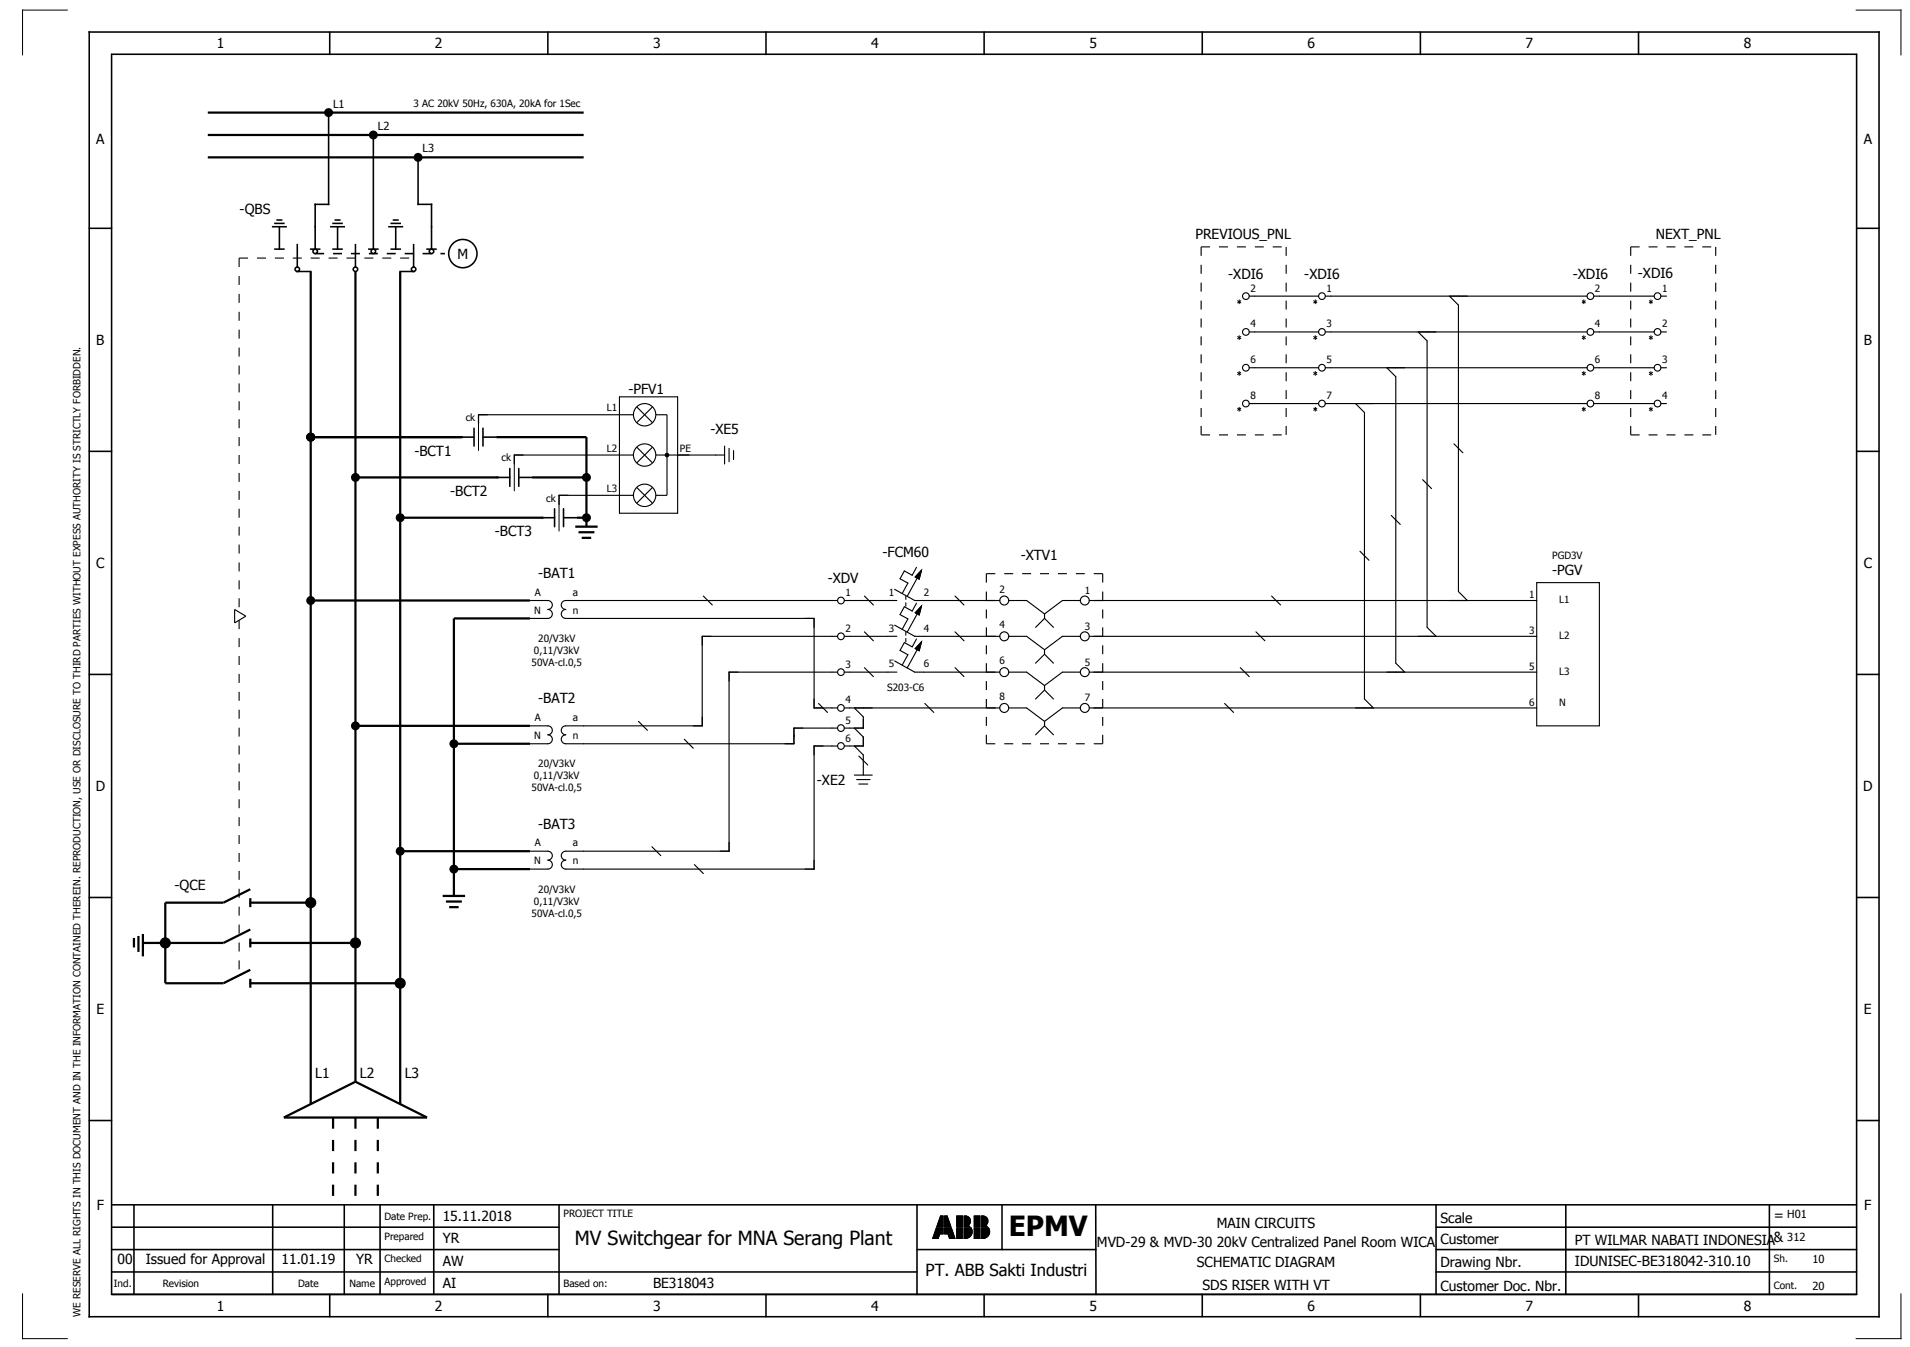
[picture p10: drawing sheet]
<svg xmlns="http://www.w3.org/2000/svg" width="427mm" height="301mm" viewBox="0 0 427 301" stroke-linecap="round" stroke-linejoin="round" font-family="sans-serif">
<g fill="none" stroke="#000" stroke-width=".35">
<path d="M19.9 7.2h400v287h-400zM24.9 12.1h390v277.1h-390zM73.7 7.2v5M122.4 7.2v5M171.2 7.2v5M219.9 7.2v5M268.7 7.2v5M317.4 7.2v5M366.2 7.2v5M73.4 25.2v20.5h-3v10M83.4 30.2v25.5M93.4 35.2v10.5h3v10"/>
<path d="M19.9 51h5M60.9 50.7h3M61.4 55.7h2M61.4 49.9h2M61.9 49.2h1M62.4 50.7v5M66.4 54.7v5M69.4 55.7h2M73.9 50.7h3M74.4 55.7h2M74.4 49.9h2M74.9 49.2h1"/>
<path d="M75.4 50.7v5M79.4 54.7v5M82.4 55.7h2M86.9 50.7h3M87.4 55.7h2M87.4 49.9h2M87.9 49.2h1M88.4 50.7v5M92.4 54.7v5M95.4 55.7h2M414.9 51h5M66.4 60.7h3"/>
<path d="M89.4 60.7h3M102.9 97.7h3M105.9 95.7v4M107.9 95.7v4M107.9 97.7h3M19.9 100.8h5M110.9 106.7h3M113.9 104.7v4M115.9 104.7v4M115.9 106.7h3M120.9 115.7h3M123.9 113.7v4"/>
<path d="M125.9 113.7v4M125.9 115.7h3M414.9 100.8h5M19.9 150.7h5M414.9 150.7h5M19.9 200.5h5M414.9 200.5h5M19.9 250.3h5M414.9 250.3h5M24.9 279.2h100M24.9 269.2h390M24.9 274.2h100"/>
<path d="M29.9 269.2v20M60.9 269.2v20M76.9 269.2v20M84.9 269.2v20M96.9 269.2v20M124.9 269.2v20M204.9 279.2h40M204.9 269.2v20M223.9 269.2v10M244.9 269.2v20M320.9 279.2h94M320.9 269.2v20"/>
<path d="M320.9 274.2h94M349.9 269.2v20M395.4 269.2v20M24.9 289.2h390M24.9 284.2h180M73.7 289.2v5M122.4 289.2v5M171.2 289.2v5M219.9 289.2v5M268.7 289.2v5M317.4 289.2v5M320.9 284.2h94"/>
<path d="M366.2 289.2v5"/>
<circle cx="70.4" cy="56.2" r=".5"/>
<circle cx="83.4" cy="56.2" r=".5"/>
<circle cx="96.4" cy="56.2" r=".5"/>
<circle cx="103.4" cy="56.7" r="3.2"/>
<circle cx="66.4" cy="60.2" r=".5"/>
<circle cx="79.4" cy="60.2" r=".5"/>
<circle cx="92.4" cy="60.2" r=".5"/>
</g>
<g fill="none" stroke="#000" stroke-width=".22">
<path d="M15 2.3h-10v10M414.8 2.3h10v10M276.5 67.1l.9 .6M276.5 75.1l.9 .6M277 67v.8M277 75v.8M277.4 67.1l-.9 .6M277.4 75.1l-.9 .6M293.5 67.1l.9 .6M293.5 75.1l.9 .6M294 67v.8M294 75v.8"/>
<path d="M294.4 67.1l-.9 .6M294.4 75.1l-.9 .6M353.5 67.1l.9 .6M353.5 75.1l.9 .6M354 67v.8M354 75v.8M354.4 67.1l-.9 .6M354.4 75.1l-.9 .6M368.5 67.1l.9 .6M368.5 75.1l.9 .6M369 67v.8M369 75v.8"/>
<path d="M369.4 67.1l-.9 .6M369.4 75.1l-.9 .6M106.9 94.7v6M276.5 83.1l.9 .6M276.5 91.1l.9 .6M277 83v.8M277 91v.8M277.4 83.1l-.9 .6M277.4 91.1l-.9 .6M293.5 83.1l.9 .6M293.5 91.1l.9 .6M294 83v.8"/>
<path d="M294 91v.8M294.4 83.1l-.9 .6M294.4 91.1l-.9 .6M353.5 83.1l.9 .6M353.5 91.1l.9 .6M354 83v.8M354 91v.8M354.4 83.1l-.9 .6M354.4 91.1l-.9 .6M368.5 91.1l.9 .6M368.5 83.1l.9 .6M369 83v.8"/>
<path d="M369 91v.8M369.4 91.1l-.9 .6M369.4 83.1l-.9 .6M114.9 103.7v6M124.9 112.7v6M208.5 276.5v.2M208.6 276.3v.4M208.6 276.1v.6M208.7 275.9v.8M208.8 275.6v1.1M208.9 275.4v1.3M209 275.2v1.5"/>
<path d="M209 275v1.7M209.1 274.7v2M209.2 274.5v2.2M209.3 274.3l-.9 2.4h1.3l.3-1M209.3 274.3h1.5v1.4h-.8M209.3 274.3v2.4M209.4 273.8v.2M209.4 274.3v2.4M209.5 273.6v.4M209.5 274.3v2.4M209.6 273.4v.6M209.6 274.3v2.4"/>
<path d="M209.7 273.2v.8M209.7 274.3v2.4M209.7 273v1M209.7 274.3v2.2M209.8 272.7v1.3M209.8 274.3v2M209.9 272.5v1.5M209.9 274.3v1.8M210 272.3v1.7M210 274.3v1.6M210 272.1v1.9M210 274.3v1.4"/>
<path d="M210.1 271.8v2.2M210.1 274.3v1.4M210.2 271.7h.6v2.3h-1.4zM210.2 271.7v2.3M210.2 274.3v1.4M210.3 271.7v2.3M210.3 274.3v1.4M210.4 271.7v2.3M210.4 274.3v1.4M210.5 271.7v2.3M210.5 274.3v1.4M210.6 271.7v2.3"/>
<path d="M210.6 274.3v1.4M210.7 271.7v2.3M210.7 274.3v1.4M210.8 271.7v2.3M210.8 274.3v1.4M211.1 271.7h.6l.8 2.3h-1.4zM211.1 271.7v2.3M211.1 274.3v1.4M211.2 271.7v2.3M211.2 274.3v1.4M211.3 271.7v2.3M211.3 274.3v1.4"/>
<path d="M211.4 271.7v2.3M211.4 274.3v1.4M211.5 271.7v2.3M211.5 274.3v1.4M211.6 271.7v2.3M211.6 274.3v1.4M211.7 271.7v2.3M211.7 274.3v1.4M211.8 271.9v2.1M211.8 274.3v1.4M211.8 275.7h-.7v-1.4h1.5l.8 2.4M211.8 275.7l.4 1h1.2"/>
<path d="M211.8 272.1v1.9M211.9 272.3v1.7M211.9 274.3v1.6M212 272.5v1.5M212 274.3v1.8M212.1 272.8v1.2M212.1 274.3v2M212.2 273v1M212.2 274.3v2.3M212.2 273.2v.8M212.2 274.3v2.4M212.3 273.4v.6"/>
<path d="M212.3 274.3v2.4M212.4 273.7v.3M212.4 274.3v2.4M212.5 273.9v.1M212.5 274.3v2.4M212.6 274.3v2.4M212.7 274.6v2.1M212.8 274.8v1.9M212.9 275v1.7M212.9 275.2v1.5M213 275.5v1.2M213.1 275.7v1"/>
<path d="M213.2 275.9v.8M213.3 276.1v.6M213.3 276.3v.4M213.4 276.6v.1M213.8 271.7h1.3v2.3h-1.3zM213.8 274.3h1.3v2.4h-1.3zM213.9 271.7v2.3M213.9 274.3v2.4M214 271.7v2.3M214 274.3v2.4M214.1 271.7v2.3M214.1 274.3v2.4"/>
<path d="M214.2 271.7v2.3M214.2 274.3v2.4M214.3 271.7v2.3M214.3 274.3v2.4M214.4 271.7v2.3M214.4 274.3v2.4M214.5 271.7v2.3M214.5 274.3v2.4M214.6 271.7v2.3M214.6 274.3v2.4M214.7 271.7v2.3M214.7 274.3v2.4"/>
<path d="M214.8 271.7v2.3M214.8 274.3v2.4M214.9 271.7v2.3M214.9 274.3v2.4M215 271.7v2.3M215 274.3v2.4M215.4 271.7a1.16 1.16 0 0 1 1.4 .6 1.16 1.16 0 0 1-.5 1.5l.5 .2h-1.4zM215.5 271.7v2.3M215.5 274.3v2.4M215.6 271.7v2.3M215.6 274.3v2.4M215.7 271.7v2.3"/>
<path d="M215.7 274.3v2.4M215.8 271.7v2.3M215.8 274.3v2.4M215.9 271.7v2.3M215.9 274.3v2.4M216 271.7v2.3M216 274.3v2.3M216.1 271.7v2.3M216.1 274.3v2.3M216.2 271.7v2.3M216.2 274.3v2.3M216.3 271.8v2.2"/>
<path d="M216.3 274.3v2.3M216.4 271.8v2.2M216.4 274.3v2.2M216.5 271.9v1.8M216.5 273.8v.2M216.5 274.3v2.2M216.5 271.9v1.7M216.5 273.9v.1M216.6 272v1.5M216.6 273.9v.1M216.6 274.3v2.1M216.7 272.1v1.4"/>
<path d="M216.7 274h.1M216.7 274.3v2.1M216.8 272.2v1.1M216.8 274.3v2M216.8 272.4v.8M216.8 274.3v1.9M216.9 274.3v1.8M217 274.3v1.7M217 274.3a1.5 1.5 0 0 1-1.2 2.4M217 274.3h-1.6v2.4h.4M217.1 274.4v1.5M217.2 274.5v1.3"/>
<path d="M217.2 274.8v.8M217.7 271.7h1.3v2.3h-1.3zM217.7 274.3h1.3v2.4h-1.3zM217.8 271.7v2.3M217.8 274.3v2.4M217.9 271.7v2.3M217.9 274.3v2.4M218 271.7v2.3M218 274.3v2.4M218.1 271.7v2.3M218.1 274.3v2.4M218.2 271.7v2.3"/>
<path d="M218.2 274.3v2.4M218.3 271.7v2.3M218.3 274.3v2.4M218.4 271.7v2.3M218.4 274.3v2.4M218.5 271.7v2.3M218.5 274.3v2.4M218.6 271.7v2.3M218.6 274.3v2.4M218.7 271.7v2.3M218.7 274.3v2.4M218.8 271.7v2.3"/>
<path d="M218.8 274.3v2.4M218.9 271.7v2.3M218.9 274.3v2.4M219 271.7v2.3M219 274.3v2.4M219.3 274.3h1.6a1.53 1.53 0 0 1 0 1.7 1.53 1.53 0 0 1-1.6 .7zM219.3 271.7a1.16 1.16 0 0 1 1.4 .6 1.16 1.16 0 0 1-.5 1.5l.5 .2h-1.4zM219.4 271.7v2.3M219.4 274.3v2.4M219.5 271.7v2.3M219.5 274.3v2.4M219.6 271.7v2.3"/>
<path d="M219.6 274.3v2.4M219.7 271.7v2.3M219.7 274.3v2.4M219.8 271.7v2.3M219.8 274.3v2.4M219.9 271.7v2.3M219.9 274.3v2.3M220 271.7v2.3M220 274.3v2.3M220.1 271.7v2.3M220.1 274.3v2.3M220.2 271.8v2.2"/>
<path d="M220.2 274.3v2.3M220.3 271.8v2.2M220.3 274.3v2.2M220.4 271.9v1.8M220.4 273.8v.2M220.4 274.3v2.2M220.4 271.9v1.7M220.4 273.9v.1M220.5 272v1.5M220.5 273.9v.1M220.5 274.3v2.1M220.6 272.1v1.3"/>
<path d="M220.6 274h.1M220.6 274.3v2.1M220.7 272.2v1.1M220.7 274.3v2M220.8 272.4v.8M220.8 274.3v1.9M220.8 274.3v1.8M220.9 274.3v1.7M221 274.4v1.5M221.1 274.6v1.2M221.1 274.8v.7M5 289.1v10h10"/>
<path d="M424.8 289.1v10h-10"/>
</g>
<g fill="none" stroke="#000" stroke-width=".25">
<path d="M279.2 66.2h15.5M279.2 74.2h15.5M296.2 66.2h58.5M296.2 74.2h58.5M316.9 74.2l2 2v64l2 2M323.9 66.2l2 2v64l2 2M356.2 66.2h13.5M356.2 74.2h13.5M371.2 66.2h1.2M371.2 74.2h1.2M138.4 88.7h13v26h-13zM141.6 92.7h-34.7v2"/>
<path d="M142.3 99.9l3.5 3.5M142.3 90.9l3.5 3.5M145.8 99.9l-3.5 3.5M145.8 90.9l-3.5 3.5M146.6 92.7h2.5v18h-2.5M161.9 99.7v4M279.2 82.2h15.5M279.2 90.2h15.5M296.2 82.2h58.5M296.2 90.2h58.5M302.9 90.2l2 2v64l2 2M309.9 82.2l2 2v64l2 2"/>
<path d="M324.9 99.2l2 2M356.2 82.2h13.5M356.2 90.2h13.5M371.2 82.2h1.2M371.2 90.2h1.2M141.6 101.7h-26.7v2M141.6 110.7h-16.7v2M142.3 108.9l3.5 3.5M145.8 108.9l-3.5 3.5M148.7 101.5v.3M148.8 101.4v.5M148.9 101.3v.7"/>
<path d="M149 101.3v.7M149.1 101.3v.7M149.2 101.3v.7M149.3 101.3v.7M149.4 101.4v.5M149.4 101.5v.3M161.9 101.7h-15.3M162.9 100.2v3M163.9 100.7v2M310.9 115.2l2 2M317.9 107.2l2 2M52.4 136.2l2.5 1.5-2.5 1.5z"/>
<path d="M118.4 134.2h4a1 1 0 0 1 1 1 1 1 0 0 1-1 1 1 1 0 0 1 1 1 1 1 0 0 1-1 1h-4M157.2 133.2l2 2M187.2 134.2h-60.8a1 1 0 0 0-1 1 1 1 0 0 0 1 1 1 1 0 0 0-1 1 1 1 0 0 0 1 1h55.5v20h5.3M193.2 133.2l2 2M199.9 139.7l4.5 2.5h19M199.9 131.7l4.5 2.5h19M200.4 134.2h-11.7M202.4 133.2v.7M202.4 134.7v.7M204.8 126.8l-.9 1.7-1.8-1-1 1.8 1.8 1-1.3 2.3M204.8 134.8l-.9 1.7-1.8-1-1 1.8 1.8 1-1.3 2.3M205 129.1l-2.3 4.1"/>
<path d="M205 137.1l-2.3 4.1M205.9 127.4l-.5 2-.9-.5zM205.9 135.4l-.5 2-.9-.5zM213.4 133.2l2 2M225.4 134.2h4l4 3M233.4 138.2l2 2M233.4 138.2l-2 2M233.4 137.2v1M241.4 134.2h-4l-4 3M243.4 134.2h100M284.2 133.2l2 2M303.9 123.2l2 2"/>
<path d="M343.4 130.2h14v32h-14zM182.9 157.2l2 2M187.2 142.2h-30.3v20h-30.5a1 1 0 0 0-1 1 1 1 0 0 0 1 1 1 1 0 0 0-1 1 1 1 0 0 0 1 1h51v-3.5h9.8M187.2 150.2h-24.3v40h-36.5a1 1 0 0 0-1 1 1 1 0 0 0 1 1 1 1 0 0 0-1 1 1 1 0 0 0 1 1h55.5v-27.5h5.3M188.7 158.2h34.7M190.9 158.2l2 2v2.5h-4.2M193.2 149.2l2 2M193.2 141.2l2 2M199.9 147.7l4.5 2.5M200.4 142.2h-11.7M200.4 150.2h-11.7M202.4 141.2v.7"/>
<path d="M202.4 142.7v.7M204.4 150.2h19M204.8 142.8l-.9 1.7-1.8-1-1 1.8 1.8 1-1.3 2.3M205 145.1l-2.3 4.1M205.9 143.4l-.5 2-.9-.5zM206.7 157.2l2 2M213.4 149.2l2 2M213.4 141.2l2 2M225.4 158.2h4l4 3M225.4 142.2h4l4 3M225.4 150.2h4l4 3M233.4 145.2v1"/>
<path d="M233.4 153.2v1M233.4 146.2l2 2M233.4 146.2l-2 2M233.4 154.2l2 2M233.4 154.2l-2 2M241.4 158.2h-4l-4 3M241.4 142.2h-4l-4 3M241.4 150.2h-4l-4 3M243.4 158.2h100M243.4 142.2h100M243.4 150.2h100M273.7 157.2l2 2"/>
<path d="M277.2 149.2l2 2M280.7 141.2l2 2M118.4 162.2h4a1 1 0 0 1 1 1 1 1 0 0 1-1 1 1 1 0 0 1 1 1 1 1 0 0 1-1 1h-4M142.7 161.2l2 2M152.9 165.2l2 2M190.9 162.7l2 2v2h-4.2M190.9 166.7l2 2v4.5M190.9 173.2h4M191.4 174.2h3M191.9 175.2h2M191.9 168.9l2 2M233.4 161.2v1"/>
<path d="M233.4 162.2l2 2M233.4 162.2l-2 2M118.4 190.2h4a1 1 0 0 1 1 1 1 1 0 0 1-1 1 1 1 0 0 1 1 1 1 1 0 0 1-1 1h-4M145.7 189.2l2 2M155.2 193.2l2 2"/>
<circle cx="278.4" cy="66.2" r=".75"/>
<circle cx="278.4" cy="74.2" r=".75"/>
<circle cx="295.4" cy="66.2" r=".75"/>
<circle cx="295.4" cy="74.2" r=".75"/>
<circle cx="355.4" cy="66.2" r=".75"/>
<circle cx="355.4" cy="74.2" r=".75"/>
<circle cx="370.4" cy="66.2" r=".75"/>
<circle cx="370.4" cy="74.2" r=".75"/>
<circle cx="144.1" cy="92.7" r="2.5"/>
<circle cx="278.4" cy="82.2" r=".75"/>
<circle cx="278.4" cy="90.2" r=".75"/>
<circle cx="295.4" cy="82.2" r=".75"/>
<circle cx="295.4" cy="90.2" r=".75"/>
<circle cx="355.4" cy="82.2" r=".75"/>
<circle cx="355.4" cy="90.2" r=".75"/>
<circle cx="370.4" cy="82.2" r=".75"/>
<circle cx="370.4" cy="90.2" r=".75"/>
<circle cx="144.1" cy="110.7" r="2.5"/>
<circle cx="144.1" cy="101.7" r="2.5"/>
<circle cx="149.1" cy="101.7" r=".38"/>
<circle cx="187.9" cy="134.2" r=".75"/>
<circle cx="224.4" cy="134.2" r="1"/>
<circle cx="242.4" cy="134.2" r="1"/>
<circle cx="187.9" cy="142.2" r=".75"/>
<circle cx="187.9" cy="158.2" r=".75"/>
<circle cx="187.9" cy="150.2" r=".75"/>
<circle cx="224.4" cy="158.2" r="1"/>
<circle cx="224.4" cy="142.2" r="1"/>
<circle cx="224.4" cy="150.2" r="1"/>
<circle cx="242.4" cy="158.2" r="1"/>
<circle cx="242.4" cy="142.2" r="1"/>
<circle cx="242.4" cy="150.2" r="1"/>
<circle cx="187.9" cy="166.7" r=".75"/>
<circle cx="187.9" cy="162.7" r=".75"/>
</g>
<g fill="none" stroke="#000" stroke-width=".5">
<path d="M46.4 25.2h84M46.4 30.2h84M46.4 35.2h84M69.4 60.7v186M79.4 60.7v181M89.4 60.7v186M69.4 97.7h34M110.9 97.7h20.2v20M89.4 115.7h32M111.4 106.7h-32M118.9 106.7h12.2M128.6 117.7h5"/>
<path d="M128.9 115.7h2.2M129.3 118.9h3.5M69.4 134.2h49M118.4 138.2h-17v62M130 120.2h2.1M79.4 162.2h39M101.4 166.2h17M55.9 198.7l-6 3h-13v18h13l6-3M89.4 190.2h29M101.4 194.2h17M29.9 209.5v2.2M30.9 209.1v3.6"/>
<path d="M31.9 208.7v5M55.9 207.7l-6 3h-18M55.9 210.7h23.5M55.9 219.7h33.5M55.9 200.7v2M55.9 209.7v2M55.9 218.7v2M55.9 201.7h13.5M98.9 200.2h5M99.7 201.4h3.5M100.4 202.7h2.1M63.4 249.7l16-8 16 8z"/>
</g>
<g fill="#000">
<circle cx="73.4" cy="25.2" r="1"/>
<circle cx="83.4" cy="30.2" r="1"/>
<circle cx="93.4" cy="35.2" r="1"/>
<circle cx="69.4" cy="97.7" r=".79"/>
<circle cx="69.4" cy="97.7" r="1"/>
<circle cx="79.4" cy="106.7" r="1"/>
<circle cx="79.4" cy="106.7" r=".79"/>
<circle cx="89.4" cy="115.7" r="1"/>
<circle cx="131.1" cy="106.7" r="1"/>
<circle cx="131.1" cy="115.7" r="1"/>
<circle cx="69.4" cy="134.2" r="1"/>
<circle cx="79.4" cy="162.2" r="1"/>
<circle cx="101.4" cy="166.2" r="1"/>
<circle cx="89.4" cy="190.2" r="1"/>
<circle cx="101.4" cy="194.2" r="1"/>
<circle cx="36.9" cy="210.7" r="1.25"/>
<circle cx="69.4" cy="201.7" r="1.25"/>
<circle cx="79.4" cy="210.7" r="1.25"/>
<circle cx="89.4" cy="219.7" r="1.25"/>
</g>
<g fill="none" stroke="#000" stroke-width=".25" stroke-dasharray="2 2" stroke-linecap="butt">
<path d="M53.4 57.7h39M53.4 57.7v79.1M268.4 55.2h19M268.4 55.2v42M287.4 55.2v42M364.4 55.2h19M364.4 55.2v42M383.4 55.2v42M268.4 97.2h19M364.4 97.2h19M53.4 138.6v79.6M220.4 128.2h26"/>
<path d="M220.4 128.2v38M246.4 128.2v38M220.4 166.2h26"/>
</g>
<path d="M70.4 56.7h29" fill="none" stroke="#000" stroke-width=".35" stroke-dasharray="2 2" stroke-linecap="butt"/>
<path d="M74.4 249.7v19M79.4 249.7v19M84.4 249.7v19" fill="none" stroke="#000" stroke-width=".5" stroke-dasharray="2.5 2.5" stroke-linecap="butt"/>
<path d="M205.9 135.4l-.5 2-.9-.5zM205.9 127.4l-.5 2-.9-.5zM205.9 143.4l-.5 2-.9-.5z" fill="#000" stroke="#000" stroke-width=".22"/>
<text font-size="6.2" x="225.4" y="276.2">EPMV</text>
<text font-size="4.3" x="128.5" y="278.2">MV Switchgear for MNA Serang Plant</text>
<text font-size="3.7" x="206.9" y="285.1">PT. ABB Sakti Industri</text>
<g font-size="3.1">
<text x="48.5" y="10.8">1</text>
<text x="97.2" y="10.8">2</text>
<text x="146" y="10.8">3</text>
<text x="194.7" y="10.8">4</text>
<text x="243.5" y="10.8">5</text>
<text x="292.2" y="10.8">6</text>
<text x="341" y="10.8">7</text>
<text x="389.7" y="10.8">8</text>
<text x="21.5" y="32.2">A</text>
<text x="416.5" y="32.2">A</text>
<text x="53.6" y="47.8">-QBS</text>
<text x="267.2" y="53.4">PREVIOUS_PNL</text>
<text x="370.1" y="53.4">NEXT_PNL</text>
<text x="102.2" y="57.8">M</text>
<text x="274.5" y="62.2">-XDI6</text>
<text x="291.5" y="62.2">-XDI6</text>
<text x="351.5" y="62.2">-XDI6</text>
<text x="366.1" y="62.1">-XDI6</text>
<text x="21.5" y="77">B</text>
<text x="416.5" y="77">B</text>
<text x="140.4" y="88">-PFV1</text>
<text x="92.6" y="101.8">-BCT1</text>
<text x="158.8" y="97">-XE5</text>
<text x="100.6" y="110.8">-BCT2</text>
<text x="110.6" y="119.8">-BCT3</text>
<text x="197.2" y="124.5">-FCM60</text>
<text x="228.1" y="125.2">-XTV1</text>
<text x="21.5" y="126.9">C</text>
<text x="120.3" y="129.2">-BAT1</text>
<text x="185" y="130.2">-XDV</text>
<text x="346.9" y="128.4">-PGV</text>
<text x="416.5" y="126.9">C</text>
<text x="120.3" y="157.2">-BAT2</text>
<text x="21.4" y="176.7">D</text>
<text x="182.6" y="175.3">-XE2</text>
<text x="416.4" y="176.7">D</text>
<text x="120.3" y="185.2">-BAT3</text>
<text x="39" y="198.8">-QCE</text>
<text x="21.6" y="226.5">E</text>
<text x="416.6" y="226.5">E</text>
<text x="70.4" y="240.8">L1</text>
<text x="80.4" y="240.8">L2</text>
<text x="90.4" y="240.8">L3</text>
<text x="21.6" y="270.4">F</text>
<text x="98.9" y="272.8">15.11.2018</text>
<text x="271.9" y="274.2">MAIN CIRCUITS</text>
<text x="321.9" y="273.2">Scale</text>
<text x="396.4" y="272.5">=</text>
<text x="416.6" y="270.4">F</text>
<text x="98.9" y="277.8">YR</text>
<text x="245.2" y="278.6">MVD-29 &amp; MVD-30 20kV Centralized Panel Room WICA</text>
<text x="321.9" y="277.9">Customer</text>
<text x="351.9" y="278.1">PT WILMAR NABATI INDONESIA&amp;</text>
<text x="26.2" y="282.3">00</text>
<text x="32.6" y="282.3">Issued for Approval</text>
<text x="62.9" y="282.3">11.01.19</text>
<text x="79.6" y="282.3">YR</text>
<text x="98.9" y="282.8">AW</text>
<text x="98.9" y="287.8">AI</text>
<text x="145.9" y="287.8">BE318043</text>
<text x="267.5" y="283.2">SCHEMATIC DIAGRAM</text>
<text x="321.9" y="283.2">Drawing Nbr.</text>
<text x="352" y="282.8">IDUNISEC-BE318042-310.10</text>
<text x="48.5" y="292.8">1</text>
<text x="97.2" y="292.8">2</text>
<text x="146" y="292.8">3</text>
<text x="194.7" y="292.8">4</text>
<text x="243.5" y="292.8">5</text>
<text x="268.7" y="288.1">SDS RISER WITH VT</text>
<text x="292.2" y="292.8">6</text>
<text x="321.9" y="288.4">Customer Doc. Nbr.</text>
<text x="341" y="292.8">7</text>
<text x="389.7" y="292.8">8</text>
</g>
<g font-size="2.5">
<text x="74.4" y="24.1">L1</text>
<text x="84.4" y="29.1">L2</text>
<text x="94.4" y="34.1">L3</text>
<text x="399.4" y="272.2">H01</text>
<text x="399.4" y="277.2">312</text>
<text x="405.1" y="282.2">10</text>
<text x="405.1" y="288.1">20</text>
</g>
<g font-size="2.2">
<text x="92.4" y="24">3 AC 20kV 50Hz, 630A, 20kA for 1Sec</text>
<text x="279.4" y="65.2">2</text>
<text x="296.4" y="65.2">1</text>
<text x="356.4" y="65.2">2</text>
<text x="371.4" y="65.2">1</text>
<text x="279.4" y="73.2">4</text>
<text x="296.4" y="73.2">3</text>
<text x="356.4" y="73.2">4</text>
<text x="371.4" y="73.2">2</text>
<text x="279.4" y="81.2">6</text>
<text x="296.4" y="81.2">5</text>
<text x="356.4" y="81.2">6</text>
<text x="371.4" y="81.2">3</text>
<text x="279.4" y="89.2">8</text>
<text x="296.4" y="89.2">7</text>
<text x="356.4" y="89.2">8</text>
<text x="371.4" y="89.2">4</text>
<text x="104.1" y="94.1">ck</text>
<text x="135.6" y="91.9">L1</text>
<text x="135.6" y="100.9">L2</text>
<text x="151.9" y="100.9">PE</text>
<text x="112.1" y="103.1">ck</text>
<text x="122.1" y="112.1">ck</text>
<text x="135.6" y="109.9">L3</text>
<text x="346.9" y="124.9">PGD3V</text>
<text x="119.3" y="137.1">N</text>
<text x="119.5" y="133.1">A</text>
<text x="128" y="137.1">n</text>
<text x="128" y="133.1">a</text>
<text x="188.9" y="133.2">1</text>
<text x="198.6" y="133.1">1</text>
<text x="206.4" y="133.1">2</text>
<text x="223.3" y="132.4">2</text>
<text x="242.5" y="132.7">1</text>
<text x="341.7" y="133.7">1</text>
<text x="348.4" y="134.7">L1</text>
<text x="120.3" y="143.4">20/V3kV</text>
<text x="188.9" y="141.2">2</text>
<text x="198.6" y="141.1">3</text>
<text x="206.4" y="141.1">4</text>
<text x="223.3" y="140.4">4</text>
<text x="242.5" y="140.7">3</text>
<text x="341.7" y="141.7">3</text>
<text x="348.4" y="142.7">L2</text>
<text x="118.8" y="148.8">50VA-cl.0,5</text>
<text x="119.3" y="146.1">0,11/V3kV</text>
<text x="188.9" y="149.2">3</text>
<text x="198.6" y="149.1">5</text>
<text x="206.4" y="149.1">6</text>
<text x="223.3" y="148.4">6</text>
<text x="242.5" y="148.7">5</text>
<text x="341.7" y="149.7">5</text>
<text x="198.3" y="154.4">S203-C6</text>
<text x="348.4" y="150.7">L3</text>
<text x="119.5" y="161.1">A</text>
<text x="128" y="161.1">a</text>
<text x="188.9" y="157.2">4</text>
<text x="188.9" y="161.7">5</text>
<text x="223.3" y="156.4">8</text>
<text x="242.5" y="156.7">7</text>
<text x="341.7" y="157.7">6</text>
<text x="348.4" y="157.7">N</text>
<text x="119.3" y="165.1">N</text>
<text x="128" y="165.1">n</text>
<text x="188.9" y="165.7">6</text>
<text x="120.3" y="171.4">20/V3kV</text>
<text x="118.8" y="176.8">50VA-cl.0,5</text>
<text x="119.3" y="174.1">0,11/V3kV</text>
<text x="119.5" y="189.1">A</text>
<text x="128" y="189.1">a</text>
<text x="119.3" y="193.1">N</text>
<text x="128" y="193.1">n</text>
<text x="119.3" y="202.1">0,11/V3kV</text>
<text x="120.3" y="199.4">20/V3kV</text>
<text x="118.8" y="204.8">50VA-cl.0,5</text>
<text x="85.9" y="272.5">Date Prep.</text>
<text x="125.9" y="271.9">PROJECT TITLE</text>
<text x="85.9" y="277">Prepared</text>
<text x="85.9" y="282">Checked</text>
<text x="396.4" y="281.9">Sh.</text>
<text x="25.4" y="287.5">Ind.</text>
<text x="36.4" y="287.5">Revision</text>
<text x="66.6" y="287.5">Date</text>
<text x="78.1" y="287.5">Name</text>
<text x="85.9" y="287">Approved</text>
<text x="125.9" y="287.5">Based on:</text>
<text x="396.4" y="287.9">Cont.</text>
<text x="18" y="294.2" transform="rotate(-90 18 294.2)">WE RESERVE ALL RIGHTS IN THIS DOCUMENT AND IN THE INFORMATION CONTAINED THEREIN. REPRODUCTION, USE OR DISCLOSURE TO THIRD PARTIES WITHOUT EXPESS AUTHORITY IS STRICTLY FORBIDDEN.</text>
</g>
</svg>
